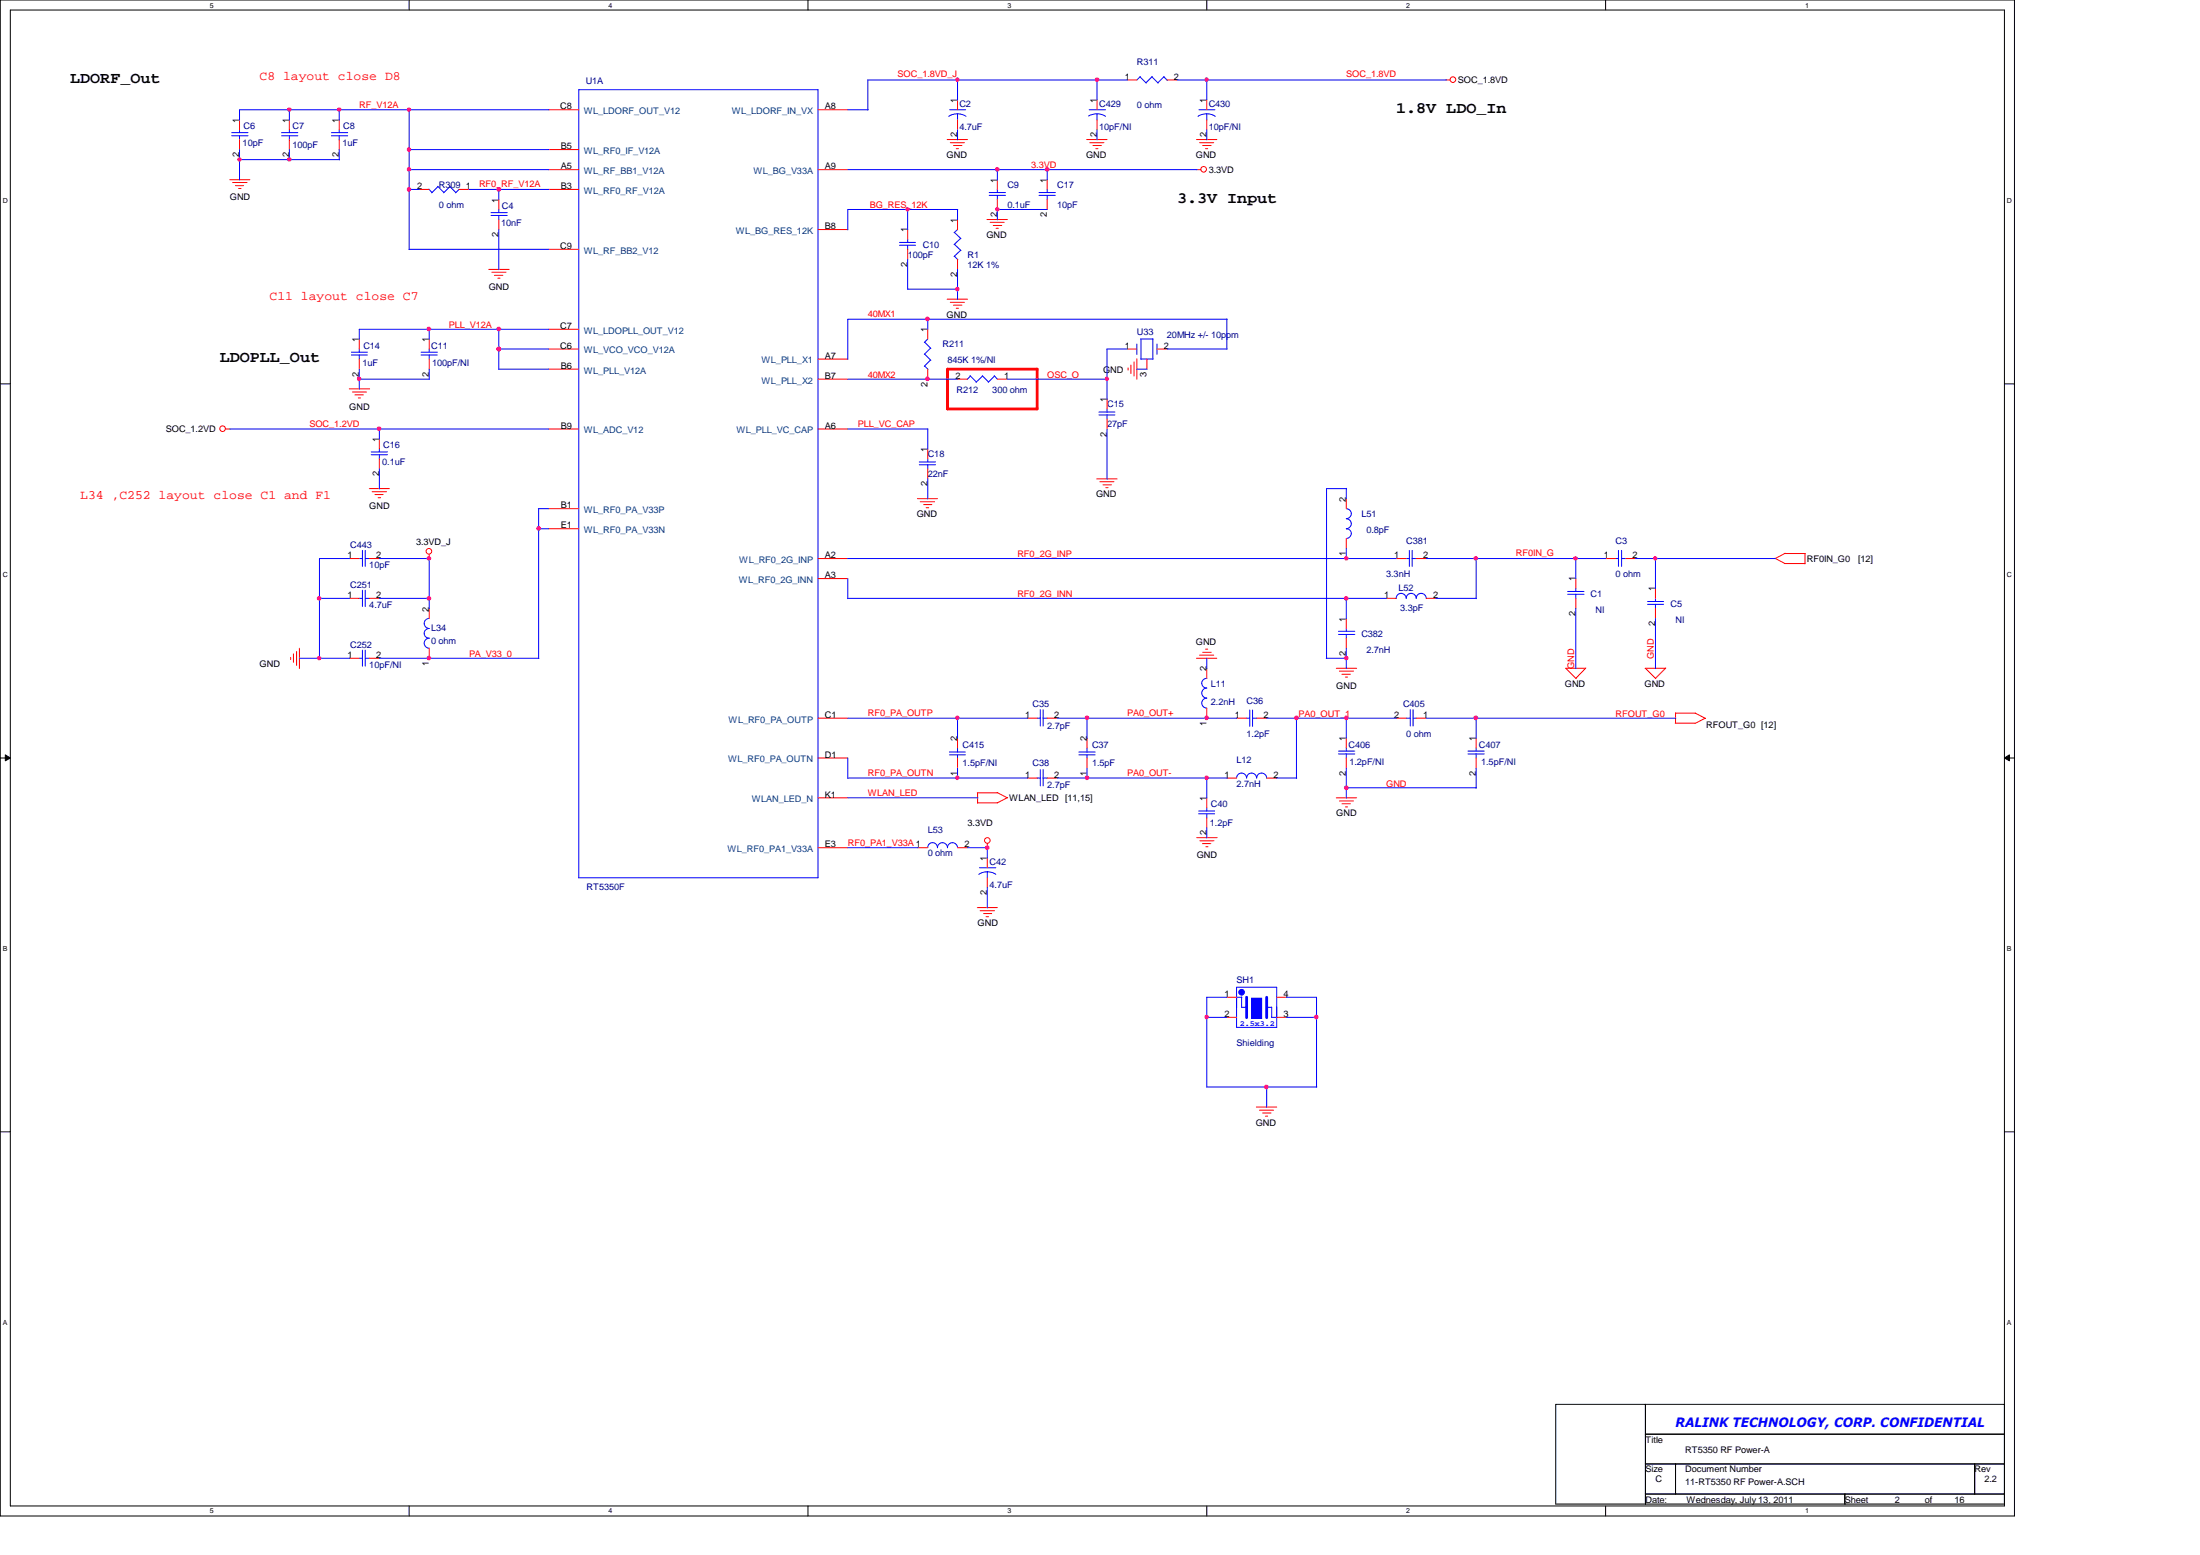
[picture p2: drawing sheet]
<svg xmlns="http://www.w3.org/2000/svg" width="297mm" height="210mm" viewBox="0 0 297 210" stroke-linecap="round" stroke-linejoin="round" font-family="sans-serif">
<path d="M0 0h272v204.6h-272zM1.4 1.4h269.2v201.9h-269.2z" fill="none" stroke="#000" stroke-width=".14"/>
<g fill="#fff">
<path d="M28.3 .2h.5v1h-.5z"/>
<path d="M28.3 203.5h.5v1h-.5z"/>
</g>
<path d="M55.2 0v1.4M55.2 203.3v1.3" fill="none" stroke="#000" stroke-width=".14"/>
<g fill="#fff">
<path d="M82.2 .2h.5v1h-.5z"/>
<path d="M82.2 203.5h.5v1h-.5z"/>
</g>
<path d="M109.1 0v1.4M109.1 203.3v1.3" fill="none" stroke="#000" stroke-width=".14"/>
<g fill="#fff">
<path d="M136 .2h.5v1h-.5z"/>
<path d="M136 203.5h.5v1h-.5z"/>
</g>
<path d="M162.9 0v1.4M162.9 203.3v1.3" fill="none" stroke="#000" stroke-width=".14"/>
<g fill="#fff">
<path d="M189.9 .2h.5v1h-.5z"/>
<path d="M189.9 203.5h.5v1h-.5z"/>
</g>
<path d="M216.8 0v1.4M216.8 203.3v1.3" fill="none" stroke="#000" stroke-width=".14"/>
<g fill="#fff">
<path d="M243.7 .2h.5v1h-.5z"/>
<path d="M243.7 203.5h.5v1h-.5z"/>
<path d="M.4 26.6h.7v1h-.7z"/>
<path d="M271 26.6h.6v1h-.6z"/>
<path d="M.4 77h.7v1.1h-.7z"/>
<path d="M271 77h.6v1.1h-.6z"/>
</g>
<path d="M0 51.8h1.4M270.6 51.8h1.4" fill="none" stroke="#000" stroke-width=".14"/>
<g fill="#fff">
<path d="M.4 127.6h.6v1h-.6z"/>
<path d="M271 127.6h.6v1h-.6z"/>
</g>
<path d="M0 102.3h1.4M.7 101.9l.7 .4-.7 .4zM270.6 102.3l.7-.4v.8zM270.6 102.3h1.4" fill="none" stroke="#000" stroke-width=".14"/>
<path d="M.7 101.9l.7 .4-.7 .4zM270.6 102.3l.7-.4v.8z" fill="#000"/>
<g fill="#fff">
<path d="M.4 178h.6v1.1h-.6z"/>
<path d="M271 178h.6v1.1h-.6z"/>
</g>
<path d="M0 152.8h1.4M270.6 152.8h1.4M210.1 189.6h60.5v13.4h-60.5zM222.2 193.6h48.4M222.2 189.6v13.4M222.2 197.6h48.4M226.2 197.6v4.1M266.6 197.6v4.1M222.2 201.7h48.4M249.1 201.7v1.3" fill="none" stroke="#000" stroke-width=".14"/>
<path d="M127.9 49.8h12.1v5.4h-12.1z" fill="none" stroke="#f00" stroke-width=".38"/>
<g fill="none" stroke="#f00" stroke-width=".14">
<path d="M39.1 16.2v1.3M39.1 18.8v1.4M74.1 14.8h4M110.4 14.8h4.1M127.9 18.8h2.7M128.3 19.3h1.9M128.7 19.6h1.2M146.7 18.8h2.8M147.1 19.3h2M147.6 19.6h1.1M148.1 13.5v1.3M148.1 16.2v1.3"/>
<path d="M161.5 18.8h2.8M162 19.3h1.9M162.4 19.6h1.1M162.9 13.5v1.3M162.9 16.2v1.3M195.2 10.8h.6M31 24.3h2.7M31.4 24.6h2M31.8 25.1h1.1M32.2 25.4h.4M66 36.4h2.7M66.4 36.7h1.9"/>
<path d="M66.8 37.2h1.1M67.2 37.5h.3M74.1 22.9h4M74.1 20.2h4M74.1 25.6h4M74.1 33.7h4M110.4 22.9h4.1M110.4 31h4.1M129.1 20.1h.3M133.3 29.6h2.7M133.7 30h1.9M134.1 30.4h1.2"/>
<path d="M134.5 30.8h.3M148 20.1h.2M161.5 22.9h.6M162.8 20.1h.3M30.5 57.9h.6M47.2 52.5h2.7M47.6 52.9h1.9M47.9 53.3h1.2M48.4 53.7h.3M74.1 57.9h4M74.1 44.4h4M74.1 47.1h4"/>
<path d="M74.1 49.8h4M110.4 57.9h4.1M110.4 48.5h4.1M110.4 51.2h4.1M127.9 40.4h2.7M128.3 40.8h1.9M128.7 41.2h1.2M129.1 41.6h.3M129.3 51.2h1.3M134.7 51.2h1.3M152.3 49.7v.3M152.7 49.3v1.1"/>
<path d="M153.1 48.9v1.9M153.5 48.4v2.8M47.2 75.4h1.3M49.9 66h2.7M49.9 75.4h1.3M50.2 66.4h2M50.6 66.8h1.1M51.1 67.2h.3M58 74.8v.6M74.1 68.7h4M74.1 71.4h4M110.4 75.4h4.1"/>
<path d="M110.4 78.1h4.1M123.9 67.3h2.7M124.2 67.7h2M124.7 68.1h1.1M125 68.5h.4M148.1 64.6h2.7M148.5 65h1.9M148.9 65.4h1.2M149.3 65.8h.3M181.8 67.3v1.4M181.8 72.7v1.3M212.8 78.1v1.3"/>
<path d="M39.2 88.7v.3M39.6 88.3v1.1M40 87.9v1.9M40.4 87.5v2.8M47.2 80.8h1.3M49.9 80.8h1.3M58 82.1v1.4M58 87.5v1.4M110.4 96.9h4.1M129.3 99.6v1.4M161.5 88.9h2.8M162 88.4h1.9"/>
<path d="M162.4 88.1h1.1M162.8 87.6h.3M180.4 90.2h2.8M180.8 90.6h1.9M181.2 91h1.1M181.6 91.4h.3M187.2 80.8h1.3M192.6 80.8h1.3M199.3 99.6v1.4M211.4 90.2h2.7M211.4 90.2l1.4 1.4M212.8 80.8v1.3"/>
<path d="M214.1 90.2l-1.3 1.4M222.1 90.2h2.8M222.2 90.2l1.4 1.4M224.9 90.2l-1.4 1.4M110.4 107.7h4.1M110.4 102.3h4.1M110.4 114.4h4.1M123.9 114.4h1.4M129.3 114.4h1.3M129.3 102.3v1.4M133.3 113.9v.6M138.7 105h1.3"/>
<path d="M141.4 105h1.3M161.6 113.1h2.7M162 113.5h1.9M162.3 113.9h1.2M162.8 114.3h.3M162.9 107.7v1.4M162.9 110.4v1.4M180.4 107.7h2.8M180.8 108.1h1.9M181.2 108.5h1.1M181.6 108.9h.3M199.3 102.3v1.4"/>
<path d="M131.9 122.5h2.8M132.3 122.9h2M132.8 123.3h1.1M133.1 123.7h.4M169.6 149.4h2.8M170 149.9h2M170.5 150.2h1.1M170.9 150.7h.3"/>
<circle cx="196.2" cy="10.7" r=".38"/>
<circle cx="162.5" cy="22.9" r=".38"/>
<circle cx="30.1" cy="57.9" r=".38"/>
<circle cx="57.9" cy="74.4" r=".38"/>
<circle cx="133.3" cy="113.4" r=".38"/>
</g>
<g fill="none" stroke="#00f" stroke-width=".14">
<path d="M38 17.9h2.2M38 18.3h2.2M39.1 17.5v.4M39.1 18.3v.6M78.1 12.1h32.3v106.4h-32.3zM147.1 14.8h2.2M148.1 15.4h.6l.6 .3M148.1 15.4h-.6l-.5 .3M148.1 15.4v.8M161.9 14.8h2.1M162.9 15.4h.6l.6 .3M162.9 15.4h-.6l-.5 .3"/>
<path d="M162.9 15.4v.8M131 50.7l.8 .9M131 50.8l-.4 .4M132.6 50.7l.9 .9M132.7 50.8l-.9 .8M134.2 50.7l.5 .5M134.3 50.8l-.9 .8M48.5 75.4h.4M48.9 74.3v2.2M48.9 79.7v2.2M49.3 75.4h.6M49.3 74.3v2.2"/>
<path d="M49.3 79.7v2.2M181.8 68.7a.68 .68 0 0 1 .7 .6 .68 .68 0 0 1-.7 .7 .68 .68 0 0 1 .7 .7 .68 .68 0 0 1-.7 .7 .66 .66 0 0 1 .7 .6 .66 .66 0 0 1-.7 .7M211.7 79.8h2.2M212.8 79.4v.4M48.5 80.8h.4M49.3 80.8h.6M58 83.5a.68 .68 0 0 0-.7 .7 .68 .68 0 0 0 .7 .6 .66 .66 0 0 0-.7 .7 .66 .66 0 0 0 .7 .6 .68 .68 0 0 0-.7 .7 .68 .68 0 0 0 .7 .7M188.5 80.8a.68 .68 0 0 1 .7-.7 .68 .68 0 0 1 .7 .7 .68 .68 0 0 1 .6-.7 .68 .68 0 0 1 .7 .7 .68 .68 0 0 1 .7-.7 .68 .68 0 0 1 .7 .7M211.7 80.2h2.2M212.8 80.2v.6M125.3 114.4a.66 .66 0 0 1 .6-.7 .66 .66 0 0 1 .7 .7 .68 .68 0 0 1 .7-.7 .68 .68 0 0 1 .6 .7 .68 .68 0 0 1 .7-.7 .68 .68 0 0 1 .7 .7M128.2 101.9h2.1"/>
<path d="M128.2 101.5h2.1M129.3 100.9v.6M129.3 101.9v.5M140 105h.5M140.5 103.9v2.2M140.8 105h.6M140.8 103.9v2.2M161.8 109.5h2.2M161.8 109.9h2.2M162.9 109v.5M162.9 109.9v.5M198.2 101.4h2.2"/>
<path d="M198.2 101.8h2.2M199.3 100.9v.5M199.3 101.8v.6"/>
</g>
<circle cx="167.6" cy="133.9" r=".38" fill="#00f"/>
<g fill="none" stroke="#00f" stroke-width=".14">
<path d="M167 133.3h5.4v5.4h-5.4zM167.6 136h.8M171 136h.7"/>
<circle cx="167.6" cy="133.9" r=".38"/>
</g>
<path d="M169 134.7h1.3v2.8h-1.3z" fill-rule="evenodd" fill="#00f"/>
<g fill="none" stroke="#00f" stroke-width=".14">
<path d="M31.3 17.9h2.2M31.3 18.3h2.2M32.3 17.5v.4M32.3 18.3v.6M39.1 14.8v1.4M44.7 17.9h2.2M44.7 18.3h2.2M45.8 14.8v1.4M45.8 17.5v.4M45.8 18.3v.6M55.2 14.8v18.9M74.1 14.8h-41.8v1.4"/>
<path d="M114.5 14.8h2.7M128.2 14.8h2.2M129.3 15.4h.6l.5 .3M129.3 15.4h-.6l-.6 .3M129.3 10.8v2.7M129.3 15.4v.8M129.3 17.5v1.4M148.1 10.8v2.7M148.1 17.5v1.4M152.2 10.8h-35v4.1M153.9 10.4l.9 .8M154 10.3l-.5 .5"/>
<path d="M155.5 10.4l.9 .8M155.6 10.3l-.9 .9M157.1 10.4l.5 .4M157.2 10.3l-.9 .9M158.9 10.8h36.4M162.9 10.8v2.7M162.9 17.5v1.4M32.3 20.2v4.1M32.3 21.5h13.5M39.1 20.2v1.4M45.8 20.2v1.4M55.2 22.9h18.9"/>
<path d="M55.2 20.2h18.9M55.2 33.7h18.9M55.2 25.6h1.4M57.9 25.5l.4 .5M59.1 25.1l.8 .9M59.1 25.2l-.8 .8M60.7 25.1l.8 .9M60.7 25.2l-.8 .8M62 25.6l-.5 .4M63.3 25.6h10.8M66.3 28.7h2.2M66.3 29.1h2.2"/>
<path d="M67.3 25.5v1.4M67.3 28.2v.5M67.3 29.1v.6M67.3 31v5.4M114.5 22.9h47.1M121.5 32.7h2.1M121.5 33.1h2.1M122.6 28.3v2.7M122.6 32.3v.4M122.6 33.1v.6M122.6 35v4.1M122.6 39h6.7"/>
<path d="M128.9 31.4l.8 .8M128.9 33l.8 .8M128.9 34.6l.4 .5M129.3 31l-.5 .4M129.3 28.3v1.4M129.3 36.4v4M129.3 28.3h-14.8v2.7M129.7 32.2l-.9 .8M129.7 33.8l-.9 .8M133.6 26h2.2M133.6 26.4h2.2M134.6 28.3h6.8"/>
<path d="M134.7 22.9v1.4M134.7 25.5v.5M134.7 26.4v.6M134.7 28.3v1.4M140.3 26h2.2M140.3 26.4h2.2M141.4 22.9v1.4M141.4 25.5v.5M141.4 26.4v.6M31 57.9h43.1M47.5 47.5h2.1M47.5 47.9h2.1"/>
<path d="M48.5 47.1v.4M48.5 47.9v.6M48.5 49.8v2.7M48.5 51.2h9.5M51.2 57.9v1.4M56.9 47.5h2.2M56.9 47.9h2.2M58 44.4v1.4M58 47.1v.4M58 47.9v.6M58 49.8v1.4M67.3 44.4v5.5"/>
<path d="M67.3 47.1h6.8M67.3 49.8h6.8M74.1 44.4h-25.6v1.4M114.5 51.2h14.8M114.5 57.9h10.8M124.8 46.2l.9 .8M124.8 47.8l.9 .8M124.8 49.4l.5 .5M125.3 45.8l-.5 .4M125.3 43.1v1.3M125.3 57.9v2.7M125.6 47l-.8 .8"/>
<path d="M125.6 48.6l-.8 .8M136 51.2h13.5M148.4 55.6h2.1M148.4 56h2.1M149.4 47.1h2.8M149.5 47.1v6.8M149.5 55.2v.4M149.5 56v.6M149.5 57.9v6.8M153.5 46.4v1.4M153.5 49.8h1.4M154 45.8h1.7"/>
<path d="M154 45.8v2.7M154 48.5h1.7M155.7 45.7v2.8M156.2 46.4v1.4M157.6 47.1h8.1M165.6 43.1v4M165.7 43.1h-51.2v5.4M47.2 75.4h-4.1v13.5M50.1 61h2.2M50.1 61.4h2.2M51.2 75.4h6.8M51.2 60.5v.5"/>
<path d="M51.2 61.4v.6M51.2 63.3v2.7M58 75.4v6.8M72.7 68.7h1.4M72.7 71.4h1.4M72.7 68.7v20.2M114.4 75.4h74.1M114.5 78.1v2.7M124.1 62.4h2.2M124.1 62.7h2.2M125.3 61.9v.5M125.3 62.7v.6"/>
<path d="M125.3 64.6v2.8M181.8 65.9v1.4M181.8 74v1.4M181.8 66h-2.7v22.9M189.8 75.4h.5M190.3 74.3v2.2M190.7 75.4h.6M190.7 74.3v2.2M192.6 75.4h24.2M199.3 75.4v5.4M212.8 75.4v2.7M218.1 75.4h.4"/>
<path d="M218.5 74.3v2.2M218.9 75.4h.6M218.9 74.3v2.2M220.8 75.4h18.9M223.5 75.4v4.1M40.4 88.9h6.8M43.1 80.8h4.1M48.5 88.9h.4M48.9 87.8v2.1M49.3 88.9h.6M49.3 87.8v2.1M51.2 88.9h21.6"/>
<path d="M51.2 80.8h6.8M114.5 96.9h24.3M114.5 80.8h72.7M129.3 96.9v2.8M140 96.9h.5M140.5 95.8v2.2M140.8 96.9h.6M140.8 95.8v2.2M142.7 96.9h24.3M146.8 96.9v2.8M162.9 91.6a.66 .66 0 0 0-.6 .6 .66 .66 0 0 0 .6 .7 .68 .68 0 0 0-.6 .7 .68 .68 0 0 0 .6 .6 .68 .68 0 0 0-.6 .7 .68 .68 0 0 0 .6 .7M162.9 88.9v1.4"/>
<path d="M168.3 96.9h.4M168.7 95.8v2.2M169.1 96.9h.6M169.1 95.8v2.2M171 96.9h17.5M175 96.9v8.2M179.1 88.9h2.7M180.7 85.2h2.2M180.7 85.6h2.2M181.8 80.8v2.7M181.8 84.8v.4M181.8 85.6v.6"/>
<path d="M181.8 87.5v2.8M181.8 96.9v2.8M189.8 96.9h.6M190.4 95.8v2.2M190.8 95.8v2.2M190.8 96.9h.5M192.6 96.9h33.7M193.9 80.8h5.4M199.3 96.9v2.8M212.8 82.1v8.2M222.5 81.2h2.1M222.5 81.6h2.1"/>
<path d="M223.5 80.7v.5M223.5 81.6v.6M223.5 83.5v6.8M114.5 102.3v2.8M114.5 114.4h9.4M114.5 105h24.3M114.5 107.7h17.5M129.3 103.7v1.4M130.6 114.4h2.7M132.2 117.1h2.2M133.3 117.7l.6 .1 .5 .2M133.3 117.7l-.6 .1-.5 .2"/>
<path d="M133.3 114.4v1.4M133.3 117.7v.8M133.3 119.8v2.8M142.7 105h23M145.7 101.9h2.2M145.7 101.5h2.2M146.8 100.9v.6M146.8 101.9v.5M146.8 103.7v1.4M162.9 105v2.7M162.9 111.8v1.3M167 105a.68 .68 0 0 1 .6-.6 .68 .68 0 0 1 .7 .6 .68 .68 0 0 1 .7-.6 .68 .68 0 0 1 .7 .6 .68 .68 0 0 1 .6-.6 .68 .68 0 0 1 .7 .6"/>
<path d="M172.4 105h2.7M180.7 101.4h2.2M180.7 101.8h2.2M181.8 100.9v.5M181.8 101.8v.6M181.8 103.7v4M181.8 106.3h17.5M199.3 103.7v2.7M162.9 137.3h2.7M162.9 134.6h2.7M162.9 134.6v12.2M167 134.6h.7"/>
<path d="M167.6 134.6v1.4M169 134.7h1.3v2.8h-1.3zM171.7 137.3h.7M171.7 135.9v1.4M173.6 134.6h4.2v12.2M173.7 137.3h4.1M162.9 146.7h14.9M171 146.7v2.8"/>
</g>
<path d="M168.3 134.6v2.8M171 134.6v2.8" fill="none" stroke="#00f" stroke-width=".38"/>
<g fill="none" stroke="#f00" stroke-width=".14">
<path d="M32.3 16.2v1.3M32.3 18.8v1.4M45.8 16.2v1.3M45.8 18.8v1.4M129.3 13.5v1.3M129.3 16.2v1.3M152.2 10.8h1.3M157.6 10.8h1.3M56.6 25.6h1.4M62 25.6h1.3M67.3 26.9v1.4M67.3 29.6v1.4"/>
<path d="M122.6 31v1.3M122.6 33.7v1.3M129.3 29.6v1.4M129.3 35v1.4M134.7 24.3v1.3M134.7 26.9v1.4M141.4 24.3v1.3M141.4 26.9v1.4M48.5 45.8v1.3M48.5 48.5v1.3M51.2 59.2v1.4M58 45.8v1.3"/>
<path d="M58 48.5v1.3M125.3 44.4v1.4M125.3 49.8v1.4M149.5 53.8v1.4M149.5 56.6v1.3M152.2 47.1h1.3M154.9 48.5v1.3M156.2 47.1h1.4M51.2 61.9v1.4M125.3 60.6v1.3M125.3 63.3v1.3M188.5 75.4h1.4"/>
<path d="M191.2 75.4h1.4M216.8 75.4h1.3M219.5 75.4h1.3M223.5 79.4v1.4M239.6 75.4l1.4 .7M241 76.1h2.7M241 74.7h2.8M241 74.7l-1.3 .7M243.7 74.7v1.4M47.2 88.9h1.3M49.9 88.9h1.3M138.7 96.9h1.3"/>
<path d="M141.4 96.9h1.3M146.8 99.6v1.4M162.9 90.2v1.4M162.9 95.6v1.3M167 96.9h1.3M169.7 96.9h1.3M181.8 83.5v1.3M181.8 86.1v1.4M181.8 99.6v1.4M188.5 96.9h1.4M191.2 96.9h1.4M223.5 82.1v1.4"/>
<path d="M226.2 97.6h2.7M226.2 96.2v1.4M226.2 96.3h2.7M228.9 96.3l1.4 .7M230.2 96.9l-1.3 .8M131.9 107h2.8M132 108.4h2.7M132 107v1.4M133.3 115.8v1.3M133.3 118.5v1.3M134.6 107l1.4 .7M136.1 107.7l-1.4 .7"/>
<path d="M146.8 102.3v1.4M165.6 105h1.4M171 105h1.4M181.8 102.3v1.4M165.6 134.6h1.4M165.6 137.3h1.4M172.4 134.6h1.3M172.4 137.3h1.3"/>
</g>
<circle cx="32.3" cy="21.5" r=".25" fill="#f0f"/>
<circle cx="32.3" cy="21.5" r=".25" fill="none" stroke="#f0f" stroke-width=".14"/>
<circle cx="45.8" cy="14.8" r=".25" fill="#f0f"/>
<circle cx="45.8" cy="14.8" r=".25" fill="none" stroke="#f0f" stroke-width=".14"/>
<circle cx="39.1" cy="21.5" r=".25" fill="#f0f"/>
<circle cx="39.1" cy="21.5" r=".25" fill="none" stroke="#f0f" stroke-width=".14"/>
<path d="M48.3 50.9h.2l.2 .1-.1 .3-.1 .1-.2-.1z" fill-rule="evenodd" fill="#f0f"/>
<path d="M48.3 50.9h.2l.2 .1-.1 .3-.1 .1-.2-.1z" fill="none" stroke="#f0f" stroke-width=".14"/>
<path d="M129.1 38.8h.1l.3 .1-.1 .3-.2 .1-.1-.1z" fill-rule="evenodd" fill="#f0f"/>
<path d="M129.1 38.8h.1l.3 .1-.1 .3-.2 .1-.1-.1z" fill="none" stroke="#f0f" stroke-width=".14"/>
<circle cx="141.4" cy="22.9" r=".26" fill="#f0f"/>
<circle cx="141.4" cy="22.9" r=".26" fill="none" stroke="#f0f" stroke-width=".14"/>
<path d="M149.3 50.9h.1l.2 .1v.3l-.2 .1-.1-.1z" fill-rule="evenodd" fill="#f0f"/>
<path d="M149.3 50.9h.1l.2 .1v.3l-.2 .1-.1-.1z" fill="none" stroke="#f0f" stroke-width=".14"/>
<path d="M55 22.7l.2-.1 .2 .1v.3l-.2 .1-.2-.1z" fill-rule="evenodd" fill="#f0f"/>
<path d="M55 22.7l.2-.1 .2 .1v.3l-.2 .1-.2-.1z" fill="none" stroke="#f0f" stroke-width=".14"/>
<circle cx="67.3" cy="47.1" r=".26" fill="#f0f"/>
<circle cx="67.3" cy="47.1" r=".26" fill="none" stroke="#f0f" stroke-width=".14"/>
<circle cx="51.2" cy="57.9" r=".26" fill="#f0f"/>
<circle cx="51.2" cy="57.9" r=".26" fill="none" stroke="#f0f" stroke-width=".14"/>
<circle cx="125.2" cy="43.1" r=".26" fill="#f0f"/>
<circle cx="125.2" cy="43.1" r=".26" fill="none" stroke="#f0f" stroke-width=".14"/>
<circle cx="125.2" cy="51.1" r=".26" fill="#f0f"/>
<circle cx="125.2" cy="51.1" r=".26" fill="none" stroke="#f0f" stroke-width=".14"/>
<circle cx="57.9" cy="44.4" r=".26" fill="#f0f"/>
<circle cx="57.9" cy="44.4" r=".26" fill="none" stroke="#f0f" stroke-width=".14"/>
<circle cx="134.7" cy="22.9" r=".26" fill="#f0f"/>
<circle cx="134.7" cy="22.9" r=".26" fill="none" stroke="#f0f" stroke-width=".14"/>
<circle cx="67.3" cy="44.4" r=".26" fill="#f0f"/>
<circle cx="67.3" cy="44.4" r=".26" fill="none" stroke="#f0f" stroke-width=".14"/>
<circle cx="67.3" cy="47.1" r=".26" fill="#f0f"/>
<circle cx="67.3" cy="47.1" r=".26" fill="none" stroke="#f0f" stroke-width=".14"/>
<path d="M55 20l.2-.1 .2 .2v.3h-.2h-.2z" fill-rule="evenodd" fill="#f0f"/>
<path d="M55 20l.2-.1 .2 .2v.3h-.2h-.2z" fill="none" stroke="#f0f" stroke-width=".14"/>
<path d="M55 14.6h.4l.1 .2-.1 .1-.2 .1-.2-.1z" fill-rule="evenodd" fill="#f0f"/>
<path d="M55 14.6h.4l.1 .2-.1 .1-.2 .1-.2-.1z" fill="none" stroke="#f0f" stroke-width=".14"/>
<circle cx="39.1" cy="14.8" r=".25" fill="#f0f"/>
<circle cx="39.1" cy="14.8" r=".25" fill="none" stroke="#f0f" stroke-width=".14"/>
<path d="M122.4 28.1h.3l.1 .1-.1 .2-.2 .1-.1-.1z" fill-rule="evenodd" fill="#f0f"/>
<path d="M122.4 28.1h.3l.1 .1-.1 .2-.2 .1-.1-.1z" fill="none" stroke="#f0f" stroke-width=".14"/>
<circle cx="133.3" cy="114.4" r=".26" fill="#f0f"/>
<circle cx="133.3" cy="114.4" r=".26" fill="none" stroke="#f0f" stroke-width=".14"/>
<path d="M162.7 104.8l.2-.1 .2 .1v.4h-.2h-.2z" fill-rule="evenodd" fill="#f0f"/>
<path d="M162.7 104.8l.2-.1 .2 .1v.4h-.2h-.2z" fill="none" stroke="#f0f" stroke-width=".14"/>
<circle cx="175" cy="96.9" r=".26" fill="#f0f"/>
<circle cx="175" cy="96.9" r=".26" fill="none" stroke="#f0f" stroke-width=".14"/>
<path d="M129.1 104.8l.1-.1 .3 .1-.1 .4h-.2h-.1z" fill-rule="evenodd" fill="#f0f"/>
<path d="M129.1 104.8l.1-.1 .3 .1-.1 .4h-.2h-.1z" fill="none" stroke="#f0f" stroke-width=".14"/>
<circle cx="146.8" cy="105" r=".26" fill="#f0f"/>
<circle cx="146.8" cy="105" r=".26" fill="none" stroke="#f0f" stroke-width=".14"/>
<circle cx="146.8" cy="96.9" r=".26" fill="#f0f"/>
<circle cx="146.8" cy="96.9" r=".26" fill="none" stroke="#f0f" stroke-width=".14"/>
<path d="M162.7 96.7l.2-.1 .2 .2v.3l-.2 .1-.2-.1z" fill-rule="evenodd" fill="#f0f"/>
<path d="M162.7 96.7l.2-.1 .2 .2v.3l-.2 .1-.2-.1z" fill="none" stroke="#f0f" stroke-width=".14"/>
<circle cx="181.8" cy="96.9" r=".26" fill="#f0f"/>
<circle cx="181.8" cy="96.9" r=".26" fill="none" stroke="#f0f" stroke-width=".14"/>
<circle cx="181.8" cy="106.3" r=".26" fill="#f0f"/>
<circle cx="181.8" cy="106.3" r=".26" fill="none" stroke="#f0f" stroke-width=".14"/>
<path d="M129.1 96.7l.1-.1 .3 .2-.1 .3-.2 .1-.1-.1z" fill-rule="evenodd" fill="#f0f"/>
<path d="M129.1 96.7l.1-.1 .3 .2-.1 .3-.2 .1-.1-.1z" fill="none" stroke="#f0f" stroke-width=".14"/>
<circle cx="181.8" cy="80.8" r=".26" fill="#f0f"/>
<circle cx="181.8" cy="80.8" r=".26" fill="none" stroke="#f0f" stroke-width=".14"/>
<circle cx="181.8" cy="88.8" r=".25" fill="#f0f"/>
<circle cx="181.8" cy="88.8" r=".25" fill="none" stroke="#f0f" stroke-width=".14"/>
<circle cx="181.8" cy="75.4" r=".25" fill="#f0f"/>
<circle cx="181.8" cy="75.4" r=".25" fill="none" stroke="#f0f" stroke-width=".14"/>
<circle cx="57.9" cy="88.8" r=".25" fill="#f0f"/>
<circle cx="57.9" cy="88.8" r=".25" fill="none" stroke="#f0f" stroke-width=".14"/>
<circle cx="57.9" cy="80.8" r=".26" fill="#f0f"/>
<circle cx="57.9" cy="80.8" r=".26" fill="none" stroke="#f0f" stroke-width=".14"/>
<circle cx="72.7" cy="71.3" r=".26" fill="#f0f"/>
<circle cx="72.7" cy="71.3" r=".26" fill="none" stroke="#f0f" stroke-width=".14"/>
<path d="M55 25.4l.2-.1 .2 .1v.3l-.2 .1-.2-.1z" fill-rule="evenodd" fill="#f0f"/>
<path d="M55 25.4l.2-.1 .2 .1v.3l-.2 .1-.2-.1z" fill="none" stroke="#f0f" stroke-width=".14"/>
<circle cx="67.3" cy="25.6" r=".26" fill="#f0f"/>
<circle cx="67.3" cy="25.6" r=".26" fill="none" stroke="#f0f" stroke-width=".14"/>
<circle cx="199.3" cy="75.4" r=".25" fill="#f0f"/>
<circle cx="199.3" cy="75.4" r=".25" fill="none" stroke="#f0f" stroke-width=".14"/>
<circle cx="212.7" cy="75.4" r=".25" fill="#f0f"/>
<circle cx="212.7" cy="75.4" r=".25" fill="none" stroke="#f0f" stroke-width=".14"/>
<path d="M223.3 75.2h.3l.1 .2-.1 .1-.1 .1-.2-.1z" fill-rule="evenodd" fill="#f0f"/>
<path d="M223.3 75.2h.3l.1 .2-.1 .1-.1 .1-.2-.1z" fill="none" stroke="#f0f" stroke-width=".14"/>
<path d="M162.7 137.1l.2-.1 .2 .1v.4h-.2h-.2z" fill-rule="evenodd" fill="#f0f"/>
<path d="M162.7 137.1l.2-.1 .2 .1v.4h-.2h-.2z" fill="none" stroke="#f0f" stroke-width=".14"/>
<circle cx="171" cy="146.7" r=".26" fill="#f0f"/>
<circle cx="171" cy="146.7" r=".26" fill="none" stroke="#f0f" stroke-width=".14"/>
<circle cx="177.7" cy="137.3" r=".26" fill="#f0f"/>
<circle cx="177.7" cy="137.3" r=".26" fill="none" stroke="#f0f" stroke-width=".14"/>
<path d="M129.1 10.6l.1-.1 .3 .1-.1 .3-.2 .1-.1-.1z" fill-rule="evenodd" fill="#f0f"/>
<path d="M129.1 10.6l.1-.1 .3 .1-.1 .3-.2 .1-.1-.1z" fill="none" stroke="#f0f" stroke-width=".14"/>
<circle cx="148.1" cy="10.8" r=".26" fill="#f0f"/>
<circle cx="148.1" cy="10.8" r=".26" fill="none" stroke="#f0f" stroke-width=".14"/>
<path d="M162.7 10.6l.2-.1 .2 .1v.3l-.2 .1-.2-.1z" fill-rule="evenodd" fill="#f0f"/>
<path d="M162.7 10.6l.2-.1 .2 .1v.3l-.2 .1-.2-.1z" fill="none" stroke="#f0f" stroke-width=".14"/>
<circle cx="199.3" cy="96.9" r=".26" fill="#f0f"/>
<circle cx="199.3" cy="96.9" r=".26" fill="none" stroke="#f0f" stroke-width=".14"/>
<circle cx="43.1" cy="80.8" r=".26" fill="#f0f"/>
<circle cx="43.1" cy="80.8" r=".26" fill="none" stroke="#f0f" stroke-width=".14"/>
<circle cx="43.1" cy="88.8" r=".25" fill="#f0f"/>
<circle cx="43.1" cy="88.8" r=".25" fill="none" stroke="#f0f" stroke-width=".14"/>
<circle cx="57.9" cy="75.4" r=".25" fill="#f0f"/>
<circle cx="57.9" cy="75.4" r=".25" fill="none" stroke="#f0f" stroke-width=".14"/>
<circle cx="134.7" cy="28.2" r=".25" fill="#f0f"/>
<circle cx="134.7" cy="28.2" r=".25" fill="none" stroke="#f0f" stroke-width=".14"/>
<g font-size="2.2">
<text x="9.5" y="11.2">LDORF_Out</text>
<text x="188.5" y="15.2">1.8V LDO_In</text>
<text x="158.9" y="27.3">3.3V Input</text>
<text x="29.7" y="48.9">LDOPLL_Out</text>
</g>
<g font-size="1.7" fill="#f00">
<text x="35" y="10.8">C8 layout close D8</text>
<text x="36.4" y="40.4">C11 layout close C7</text>
<text x="10.8" y="67.4">L34 ,C252 layout close C1 and F1</text>
</g>
<text font-size="1.7" fill="#00f" x="226.2" y="192.6">RALINK TECHNOLOGY, CORP. CONFIDENTIAL</text>
<g font-size="1.2" fill="#000080">
<text x="79.1" y="11.4">U1A</text>
<text x="153.5" y="8.8">R311</text>
<text x="32.9" y="17.4">C6</text>
<text x="39.5" y="17.4">C7</text>
<text x="46.4" y="17.4">C8</text>
<text x="129.5" y="14.5">C2</text>
<text x="129.5" y="17.6">4.7uF</text>
<text x="148.4" y="14.5">C429</text>
<text x="148.4" y="17.6">10pF/NI</text>
<text x="153.5" y="14.6">0 ohm</text>
<text x="163.2" y="14.5">C430</text>
<text x="163.2" y="17.6">10pF/NI</text>
<text x="32.8" y="19.7">10pF</text>
<text x="39.5" y="20">100pF</text>
<text x="46.2" y="19.7">1uF</text>
<text x="59.3" y="25.4">R309</text>
<text x="59.3" y="28.1">0 ohm</text>
<text x="67.8" y="28.2">C4</text>
<text x="136" y="25.4">C9</text>
<text x="136" y="28.1">0.1uF</text>
<text x="142.7" y="25.4">C17</text>
<text x="142.7" y="28.1">10pF</text>
<text x="67.6" y="30.5">10nF</text>
<text x="122.6" y="34.8">100pF</text>
<text x="124.6" y="33.4">C10</text>
<text x="130.6" y="34.8">R1</text>
<text x="130.6" y="36.2">12K 1%</text>
<text x="49.1" y="47.1">C14</text>
<text x="58.2" y="47.1">C11</text>
<text x="127.3" y="46.9">R211</text>
<text x="153.5" y="45.2">U33</text>
<text x="157.6" y="45.6">20MHz +/- 10ppm</text>
<text x="48.9" y="49.4">1uF</text>
<text x="58.3" y="49.4">100pF/NI</text>
<text x="127.9" y="49.1">845K 1%/NI</text>
<text x="129.2" y="53">R212</text>
<text x="134" y="53">300 ohm</text>
<text x="149.5" y="55">C15</text>
<text x="149.5" y="57.7">27pF</text>
<text x="51.6" y="62.8">0.1uF</text>
<text x="51.7" y="60.5">C16</text>
<text x="125.3" y="61.7">C18</text>
<text x="125.3" y="64.4">22nF</text>
<text x="183.8" y="69.8">L51</text>
<text x="184.5" y="72">0.8pF</text>
<text x="47.3" y="74">C443</text>
<text x="49.9" y="76.7">10pF</text>
<text x="187.2" y="77.9">3.3nH</text>
<text x="189.9" y="73.4">C381</text>
<text x="218.1" y="73.4">C3</text>
<text x="218.1" y="77.9">0 ohm</text>
<text x="47.3" y="79.4">C251</text>
<text x="49.9" y="82">4.7uF</text>
<text x="188.8" y="79.8">L52</text>
<text x="189.1" y="82.5">3.3pF</text>
<text x="214.8" y="80.6">C1</text>
<text x="215.4" y="82.7">NI</text>
<text x="225.5" y="81.9">C5</text>
<text x="47.3" y="87.5">C252</text>
<text x="58.2" y="85.2">L34</text>
<text x="58.2" y="86.9">0 ohm</text>
<text x="183.8" y="86">C382</text>
<text x="184.5" y="88.1">2.7nH</text>
<text x="226.2" y="84.1">NI</text>
<text x="49.9" y="90.1">10pF/NI</text>
<text x="139.4" y="95.4">C35</text>
<text x="163.5" y="92.7">L11</text>
<text x="163.5" y="95.1">2.2nH</text>
<text x="168.3" y="95">C36</text>
<text x="189.4" y="95.4">C405</text>
<text x="130" y="100.9">C415</text>
<text x="141.4" y="98.3">2.7pF</text>
<text x="147.4" y="100.9">C37</text>
<text x="168.3" y="99.4">1.2pF</text>
<text x="182.1" y="100.9">C406</text>
<text x="189.9" y="99.4">0 ohm</text>
<text x="199.7" y="100.9">C407</text>
<text x="130" y="103.3">1.5pF/NI</text>
<text x="139.4" y="103.5">C38</text>
<text x="141.4" y="106.4">2.7pF</text>
<text x="147.4" y="103.3">1.5pF</text>
<text x="167" y="103">L12</text>
<text x="167" y="106.2">2.7nH</text>
<text x="182.2" y="103.2">1.2pF/NI</text>
<text x="200" y="103.2">1.5pF/NI</text>
<text x="125.3" y="112.5">L53</text>
<text x="163.4" y="111.5">1.2pF</text>
<text x="163.5" y="109">C40</text>
<text x="125.3" y="115.6">0 ohm</text>
<text x="133.6" y="116.8">C42</text>
<text x="133.6" y="119.9">4.7uF</text>
<text x="79.2" y="120.1">RT5350F</text>
<text x="167" y="132.7">SH1</text>
<text x="167" y="141.1">Shielding</text>
</g>
<g font-size="1.2" fill="#f00">
<text x="121.2" y="10.5">SOC_1.8VD_J</text>
<text x="181.8" y="10.5">SOC_1.8VD</text>
<text x="48.5" y="14.6">RF_V12A</text>
<text x="139.2" y="22.7">3.3VD</text>
<text x="64.7" y="25.2">RF0_RF_V12A</text>
<text x="117.4" y="28.1">BG_RES_12K</text>
<text x="60.6" y="44.2">PLL_V12A</text>
<text x="117.2" y="42.8">40MX1</text>
<text x="117.2" y="51">40MX2</text>
<text x="141.4" y="51">OSC_O</text>
<text x="41.8" y="57.7">SOC_1.2VD</text>
<text x="115.8" y="57.7">PLL_VC_CAP</text>
<text x="137.4" y="75.2">RF0_2G_INP</text>
<text x="204.7" y="75.1">RF0IN_G</text>
<text x="137.4" y="80.6">RF0_2G_INN</text>
<text x="63.3" y="88.6">PA_V33_0</text>
<text x="223.3" y="89" transform="rotate(-90 223.3 89)">GND</text>
<text x="212.6" y="90.3" transform="rotate(-90 212.6 90.3)">GND</text>
<text x="117.2" y="96.6">RF0_PA_OUTP</text>
<text x="152.2" y="96.6">PA0_OUT+</text>
<text x="175.3" y="96.7">PA0_OUT_1</text>
<text x="218.1" y="96.7">RFOUT_G0</text>
<text x="117.2" y="107.5">WLAN_LED</text>
<text x="117.2" y="104.7">RF0_PA_OUTN</text>
<text x="152.2" y="104.7">PA0_OUT-</text>
<text x="187.2" y="106.2">GND</text>
<text x="114.5" y="114.2">RF0_PA1_V33A 1</text>
</g>
<g font-size="1.2">
<text x="151.9" y="10.8">1</text>
<text x="158.5" y="10.8">2</text>
<text x="196.8" y="11.3">SOC_1.8VD</text>
<text x="32.3" y="16.6" transform="rotate(-90 32.3 16.6)">1</text>
<text x="39" y="16.6" transform="rotate(-90 39 16.6)">1</text>
<text x="45.8" y="16.6" transform="rotate(-90 45.8 16.6)">1</text>
<text x="75.6" y="14.8">C8</text>
<text x="111.4" y="14.8">A8</text>
<text x="129.2" y="13.9" transform="rotate(-90 129.2 13.9)">1</text>
<text x="148.1" y="13.9" transform="rotate(-90 148.1 13.9)">1</text>
<text x="162.9" y="13.9" transform="rotate(-90 162.9 13.9)">1</text>
<text x="32.3" y="21.2" transform="rotate(-90 32.3 21.2)">2</text>
<text x="39" y="21.2" transform="rotate(-90 39 21.2)">2</text>
<text x="45.8" y="21.2" transform="rotate(-90 45.8 21.2)">2</text>
<text x="75.7" y="20.2">B5</text>
<text x="75.7" y="22.9">A5</text>
<text x="111.4" y="22.9">A9</text>
<text x="127.8" y="21.3">GND</text>
<text x="129.2" y="18.5" transform="rotate(-90 129.2 18.5)">2</text>
<text x="146.6" y="21.3">GND</text>
<text x="148.1" y="18.5" transform="rotate(-90 148.1 18.5)">2</text>
<text x="161.5" y="21.3">GND</text>
<text x="162.9" y="18.5" transform="rotate(-90 162.9 18.5)">2</text>
<text x="163.2" y="23.4">3.3VD</text>
<text x="31" y="27">GND</text>
<text x="56.3" y="25.5">2</text>
<text x="62.9" y="25.5">1</text>
<text x="67.3" y="27.3" transform="rotate(-90 67.3 27.3)">1</text>
<text x="75.7" y="25.5">B3</text>
<text x="134.6" y="29.3" transform="rotate(-90 134.6 29.3)">2</text>
<text x="134.6" y="24.6" transform="rotate(-90 134.6 24.6)">1</text>
<text x="141.3" y="29.3" transform="rotate(-90 141.3 29.3)">2</text>
<text x="141.3" y="24.6" transform="rotate(-90 141.3 24.6)">1</text>
<text x="67.3" y="32" transform="rotate(-90 67.3 32)">2</text>
<text x="75.6" y="33.6">C9</text>
<text x="111.4" y="30.9">B8</text>
<text x="122.5" y="31.4" transform="rotate(-90 122.5 31.4)">1</text>
<text x="129.2" y="30.1" transform="rotate(-90 129.2 30.1)">1</text>
<text x="133.2" y="32.1">GND</text>
<text x="66" y="39.1">GND</text>
<text x="122.5" y="36" transform="rotate(-90 122.5 36)">2</text>
<text x="129.2" y="37.4" transform="rotate(-90 129.2 37.4)">2</text>
<text x="48.5" y="46.2" transform="rotate(-90 48.5 46.2)">1</text>
<text x="57.9" y="46.2" transform="rotate(-90 57.9 46.2)">1</text>
<text x="75.6" y="44.4">C7</text>
<text x="75.6" y="47.1">C6</text>
<text x="125.2" y="44.8" transform="rotate(-90 125.2 44.8)">1</text>
<text x="127.8" y="42.9">GND</text>
<text x="151.9" y="47.1">1</text>
<text x="157.1" y="47.1">2</text>
<text x="48.5" y="50.8" transform="rotate(-90 48.5 50.8)">2</text>
<text x="57.9" y="50.8" transform="rotate(-90 57.9 50.8)">2</text>
<text x="75.7" y="49.8">B6</text>
<text x="111.4" y="48.4">A7</text>
<text x="111.4" y="51.1">B7</text>
<text x="125.2" y="52.2" transform="rotate(-90 125.2 52.2)">2</text>
<text x="129" y="51.1">2</text>
<text x="135.6" y="51.1">1</text>
<text x="148.9" y="50.3">GND</text>
<text x="154.8" y="50.8" transform="rotate(-90 154.8 50.8)">3</text>
<text x="22.4" y="58.4">SOC_1.2VD</text>
<text x="47.2" y="55.3">GND</text>
<text x="51.2" y="59.6" transform="rotate(-90 51.2 59.6)">1</text>
<text x="75.7" y="57.9">B9</text>
<text x="111.4" y="57.9">A6</text>
<text x="149.4" y="58.9" transform="rotate(-90 149.4 58.9)">2</text>
<text x="149.4" y="54.3" transform="rotate(-90 149.4 54.3)">1</text>
<text x="51.2" y="64.3" transform="rotate(-90 51.2 64.3)">2</text>
<text x="125.2" y="65.7" transform="rotate(-90 125.2 65.7)">2</text>
<text x="125.2" y="61" transform="rotate(-90 125.2 61)">1</text>
<text x="49.9" y="68.7">GND</text>
<text x="75.7" y="68.6">B1</text>
<text x="75.7" y="71.3">E1</text>
<text x="123.8" y="69.8">GND</text>
<text x="148" y="67.1">GND</text>
<text x="181.7" y="67.7" transform="rotate(-90 181.7 67.7)">2</text>
<text x="46.9" y="75.4">1</text>
<text x="50.8" y="75.4">2</text>
<text x="56.2" y="73.6">3.3VD_J</text>
<text x="111.4" y="75.4">A2</text>
<text x="181.7" y="75.1" transform="rotate(-90 181.7 75.1)">1</text>
<text x="188.3" y="75.4">1</text>
<text x="192.1" y="75.4">2</text>
<text x="216.5" y="75.4">1</text>
<text x="220.4" y="75.4">2</text>
<text x="244" y="75.9">RF0IN_G0</text>
<text x="250.9" y="75.9">[12]</text>
<text x="46.9" y="80.7">1</text>
<text x="50.8" y="80.7">2</text>
<text x="57.9" y="82.5" transform="rotate(-90 57.9 82.5)">2</text>
<text x="111.4" y="78.1">A3</text>
<text x="181.7" y="83.9" transform="rotate(-90 181.7 83.9)">1</text>
<text x="186.9" y="80.7">1</text>
<text x="193.5" y="80.7">2</text>
<text x="212.7" y="83.1" transform="rotate(-90 212.7 83.1)">2</text>
<text x="212.7" y="78.5" transform="rotate(-90 212.7 78.5)">1</text>
<text x="223.5" y="79.8" transform="rotate(-90 223.5 79.8)">1</text>
<text x="46.9" y="88.8">1</text>
<text x="50.8" y="88.8">2</text>
<text x="57.9" y="89.9" transform="rotate(-90 57.9 89.9)">1</text>
<text x="161.5" y="87">GND</text>
<text x="181.7" y="88.5" transform="rotate(-90 181.7 88.5)">2</text>
<text x="223.5" y="84.5" transform="rotate(-90 223.5 84.5)">2</text>
<text x="35" y="90">GND</text>
<text x="162.9" y="90.6" transform="rotate(-90 162.9 90.6)">2</text>
<text x="180.4" y="93">GND</text>
<text x="211.3" y="92.7">GND</text>
<text x="222" y="92.7">GND</text>
<text x="111.4" y="96.9">C1</text>
<text x="129.2" y="100" transform="rotate(-90 129.2 100)">2</text>
<text x="138.4" y="96.9">1</text>
<text x="142.3" y="96.9">2</text>
<text x="146.7" y="100" transform="rotate(-90 146.7 100)">2</text>
<text x="162.9" y="98" transform="rotate(-90 162.9 98)">1</text>
<text x="166.7" y="96.9">1</text>
<text x="170.6" y="96.9">2</text>
<text x="181.7" y="100" transform="rotate(-90 181.7 100)">1</text>
<text x="188.3" y="96.9">2</text>
<text x="192.1" y="96.9">1</text>
<text x="199.3" y="100" transform="rotate(-90 199.3 100)">1</text>
<text x="230.4" y="98.2">RFOUT_G0 [12]</text>
<text x="111.4" y="102.3">D1</text>
<text x="111.4" y="107.7">K1</text>
<text x="129.2" y="104.7" transform="rotate(-90 129.2 104.7)">1</text>
<text x="138.4" y="105">1</text>
<text x="142.3" y="105">2</text>
<text x="146.7" y="104.7" transform="rotate(-90 146.7 104.7)">1</text>
<text x="165.4" y="105">1</text>
<text x="172" y="105">2</text>
<text x="181.7" y="104.7" transform="rotate(-90 181.7 104.7)">2</text>
<text x="199.3" y="104.7" transform="rotate(-90 199.3 104.7)">2</text>
<text x="130.6" y="111.5">3.3VD</text>
<text x="136.3" y="108.2">WLAN_LED [11,15]</text>
<text x="162.9" y="112.8" transform="rotate(-90 162.9 112.8)">2</text>
<text x="162.9" y="108.1" transform="rotate(-90 162.9 108.1)">1</text>
<text x="180.4" y="110.2">GND</text>
<text x="111.4" y="114.4">E3</text>
<text x="130.2" y="114.4">2</text>
<text x="133.3" y="116.2" transform="rotate(-90 133.3 116.2)">1</text>
<text x="161.6" y="115.9">GND</text>
<text x="132" y="125">GND</text>
<text x="133.3" y="120.9" transform="rotate(-90 133.3 120.9)">2</text>
<text x="165.4" y="134.6">1</text>
<text x="165.4" y="137.3">2</text>
<text x="173.3" y="134.6">4</text>
<text x="173.3" y="137.3">3</text>
<text x="169.5" y="151.9">GND</text>
<text x="222.2" y="194.7">Title</text>
<text x="227.5" y="196.1">RT5350 RF Power-A</text>
<text x="222.2" y="198.8">Size</text>
<text x="222.2" y="202.8">Date:</text>
<text x="223.5" y="200.1">C</text>
<text x="227.5" y="198.8">Document Number</text>
<text x="227.5" y="200.4">11-RT5350 RF Power-A.SCH</text>
<text x="227.7" y="202.8">Wednesday, July 13, 2011</text>
<text x="249.1" y="202.8">Sheet</text>
<text x="255.8" y="202.8">2</text>
<text x="259.9" y="202.8">of</text>
<text x="263.9" y="202.8">16</text>
<text x="266.6" y="198.8">Rev</text>
<text x="267.9" y="200.1">2.2</text>
</g>
<g font-size="1.2" fill="#004080">
<text x="78.8" y="15.4">WL_LDORF_OUT_V12</text>
<text x="98.8" y="15.4">WL_LDORF_IN_VX</text>
<text x="78.8" y="20.8">WL_RF0_IF_V12A</text>
<text x="78.8" y="23.5">WL_RF_BB1_V12A</text>
<text x="101.7" y="23.5">WL_BG_V33A</text>
<text x="78.8" y="26.2">WL_RF0_RF_V12A</text>
<text x="78.8" y="34.2">WL_RF_BB2_V12</text>
<text x="99.4" y="31.6">WL_BG_RES_12K</text>
<text x="78.8" y="45">WL_LDOPLL_OUT_V12</text>
<text x="78.8" y="47.7">WL_VCO_VCO_V12A</text>
<text x="78.8" y="50.4">WL_PLL_V12A</text>
<text x="102.8" y="49.1">WL_PLL_X1</text>
<text x="102.8" y="51.8">WL_PLL_X2</text>
<text x="78.8" y="58.5">WL_ADC_V12</text>
<text x="99.4" y="58.5">WL_PLL_VC_CAP</text>
<text x="78.8" y="69.3">WL_RF0_PA_V33P</text>
<text x="78.8" y="72">WL_RF0_PA_V33N</text>
<text x="99.8" y="76">WL_RF0_2G_INP</text>
<text x="99.7" y="78.7">WL_RF0_2G_INN</text>
<text x="98.4" y="97.5">WL_RF0_PA_OUTP</text>
<text x="98.3" y="102.9">WL_RF0_PA_OUTN</text>
<text x="101.5" y="108.3">WLAN_LED_N</text>
<text x="98.2" y="115">WL_RF0_PA1_V33A</text>
</g>
<text font-size="1.1" fill="#00f" x="167.4" y="138.5">2.5x3.2</text>
<g font-size=".9">
<text x="28.3" y="1">5</text>
<text x="82.2" y="1">4</text>
<text x="136" y="1">3</text>
<text x="189.9" y="1">2</text>
<text x="243.7" y="1">1</text>
<text x=".4" y="27.4">D</text>
<text x="271" y="27.4">D</text>
<text x=".4" y="77.9">C</text>
<text x="271" y="77.9">C</text>
<text x=".4" y="128.4">B</text>
<text x="271" y="128.4">B</text>
<text x=".4" y="178.9">A</text>
<text x="271" y="178.9">A</text>
<text x="28.3" y="204.3">5</text>
<text x="82.2" y="204.3">4</text>
<text x="136" y="204.3">3</text>
<text x="189.9" y="204.3">2</text>
<text x="243.7" y="204.3">1</text>
</g>
</svg>
